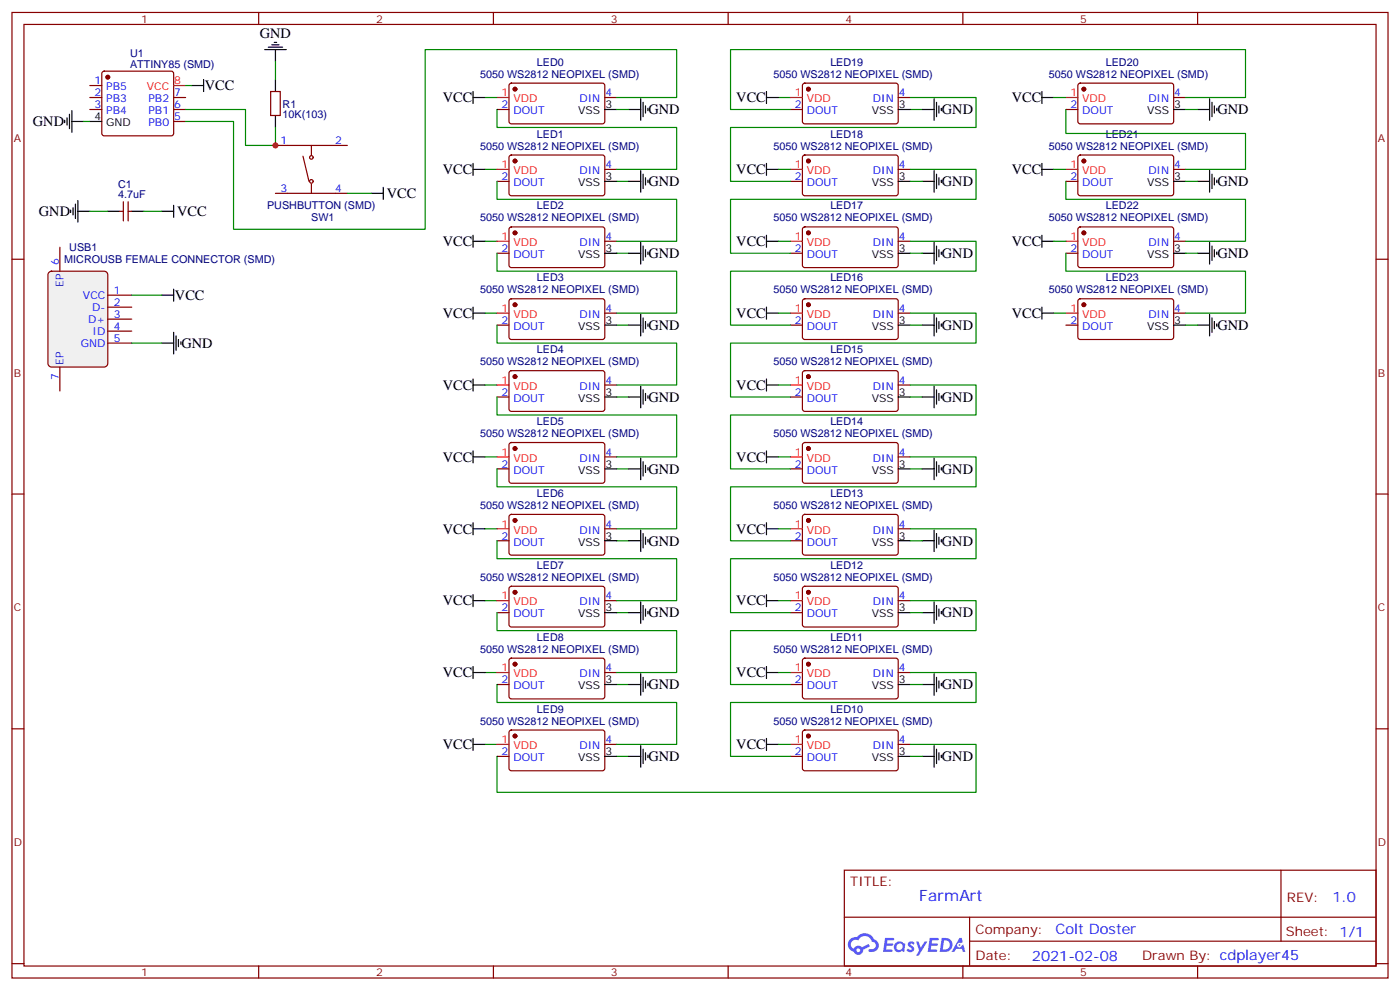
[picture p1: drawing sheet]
<svg xmlns="http://www.w3.org/2000/svg" width="412mm" height="292mm" viewBox="0 0 412 292" stroke-linecap="round" stroke-linejoin="round" font-family="sans-serif">
<g fill="none" stroke="#870000" stroke-width=".35">
<path d="M3.5 3.7h405.4v284.3h-405.4zM7.1 7.2h398.2v277.3h-398.2zM76.2 3.7v3.5M145.3 3.7v3.5M214.5 3.7v3.5M283.6 3.7v3.5M352.8 3.7v3.5M3.5 76.3h3.6M405.3 76.3h3.6M3.5 145.5h3.6M405.3 145.5h3.6M3.5 214.6h3.6"/>
<path d="M405.3 214.6h3.6M248.7 256.3h156.6v28.2h-156.6zM377.3 256.3v20.9M248.7 270.1h156.5M285.6 277.2h119.6M285.6 270.1v14.1M3.5 283.8h3.6M76.2 284.5v3.5M145.3 284.5v3.5M214.5 284.5v3.5M283.6 284.5v3.5M352.8 284.5v3.5"/>
<path d="M405.3 283.8h3.6"/>
</g>
<g fill="#5487ff">
<path d="M267.7 277.4a1.22 1.22 0 0 1 1.7 .3l-.4 .6a.47 .47 0 0 0-.3-.4 .47 .47 0 0 0-.5 .2l.1 .2a1.14 1.14 0 0 1 .8 1.7 1.14 1.14 0 0 1-1.9 0l-.2-.2 .5-.5 .7 .4a.29 .29 0 0 0 .3-.2 .29 .29 0 0 0-.2-.4 1.04 1.04 0 0 1-.6-1.7z"/>
<path d="M260.7 276.2h2.4l.3 .2-.2 .5h-1.8l-.1 .9h1.5l.3 .3-.3 .4h-1.6l-.2 1.1 1.7 .1 .2 .3-.2 .3h-2.6z"/>
<path d="M273.8 276.2h2.4l.3 .2-.1 .5h-1.8l-.2 .9h1.6l.3 .3-.4 .4h-1.6l-.1 1.1 1.7 .1 .2 .3-.2 .3h-2.6z"/>
<path d="M282.6 276.2h.7l.3 1.2-.6 .4a.69 .69 0 0 0-1 .2 .69 .69 0 0 0 .4 1 .69 .69 0 0 0 .9-.6l.5-.3 .6 2.2h-.8l-.2-.9h-1.8l-.5 .9h-.8z"/>
<path d="M269.8 277.3h.8l.6 1.8 1.1-1.8h.9l-2.6 4.2h-.8l.9-1.6z"/>
<path d="M277.4 276.2l-.6 4.1h1.3a2.11 2.11 0 0 0 2.5-2.1 2.11 2.11 0 0 0-2.5-2zM278.1 276.9a1.39 1.39 0 0 1 1.7 1.4 1.39 1.39 0 0 1-1.8 1.3h-.3z"/>
<path d="M263.7 277.8a1.54 1.54 0 0 0-.1 2.2 1.54 1.54 0 0 0 2.2 .1l.6 .2 .3-2.3-.2-.2h-.4a1.49 1.49 0 0 0-2.4 0zM264 278.8a.94 .94 0 0 1 1.8 0 .94 .94 0 0 1-1.8 0z"/>
<path d="M250.4 276.6a2.18 2.18 0 0 0 1.1 3.7 1.44 1.44 0 0 0 1.6 .9 1.44 1.44 0 0 0 1.2-1.5l2-1-.5-.7-1.9 .9a1.47 1.47 0 0 0-2.4 .5 1.39 1.39 0 0 1-.7-2 1.39 1.39 0 0 1 2-.4 2.12 2.12 0 0 1 2.2-1.3 2.12 2.12 0 0 1 1.9 1.7 1.14 1.14 0 0 1 1.1 1.4 1.14 1.14 0 0 1-1.7 .7 .43 .43 0 0 0-.5 .4 .43 .43 0 0 0 .4 .4 1.98 1.98 0 0 0 2.5-1.2 1.98 1.98 0 0 0-1.2-2.5 3.1 3.1 0 0 0-5.3-.7l-.9 .1zM252.3 279.9a.55 .55 0 0 1 1.1 0 .55 .55 0 0 1-1.1 0z"/>
<circle cx="282.6" cy="278.3" r=".26"/>
</g>
<circle cx="31.7" cy="22.7" r=".53" fill="#870000" stroke="#870000" stroke-width=".35"/>
<g fill="none" stroke="#870000" stroke-width=".35">
<path d="M26.5 25.2h3.5M26.5 28.7h3.5M26.5 32.2h3.5M30.2 21.2l.5-.2h19.7l.5 .2 .3 .5v17.6l-.3 .5-.5 .2h-19.7l-.5-.2-.2-.5v-17.6zM51.2 28.7h3.5M51.2 32.2h3.5M51.2 35.8h3.5M79.7 27h2.8v7h-2.8zM36.3 59.4v5.7M37.7 59.4v5.7M81.1 56.9h21.2M81.1 42.8h21.2"/>
<path d="M89.3 46l1.7 7.4M91.7 42.8v2.8M91.7 54.1v2.8M35.3 62.2h1M37.7 62.2h1.1"/>
<circle cx="91.7" cy="53.4" r=".53"/>
<circle cx="91.7" cy="46.4" r=".53"/>
</g>
<path d="M26.5 35.8h3.5M81.1 23.4v3.6M81.1 34v3.5M31.7 62.2h3.6M38.8 62.2h3.5" fill="none" stroke="#000" stroke-width=".35"/>
<path d="M51.2 25.2h3.5" fill="none" stroke="#f00" stroke-width=".35"/>
<path d="M14.3 80.3l.9-.4h15.5l.8 .4 .2 .6v26.1l-.4 .9-.6 .2h-15.5l-.9-.5-.2-.6v-26.1z" fill="#f0f0f0" stroke="#870000" stroke-width=".35"/>
<g fill="none" stroke="#870000" stroke-width=".35">
<path d="M146.4 32.2h3.5M150.2 24.7l.4-.2h27.1l.5 .7-.1 10.8-.7 .5-27-.1-.5-.6v-10.6zM178.2 28.7h3.5M232.8 32.2h3.6M236.6 24.7l.5-.2h27.1l.4 .7-.1 10.8-.6 .5-27.1-.1-.4-.6v-10.6zM264.6 28.7h3.5M314 32.2h3.5M317.7 24.7l.5-.2h27.1l.4 .7v10.8l-.7 .5-27.1-.1-.4-.6v-10.6zM345.7 28.7h3.5M146.4 53.4h3.5M150.2 45.9l.4-.3 27.1 .1 .5 .7-.1 10.8-.7 .4h-27l-.5-.7v-10.5zM178.2 49.9h3.5"/>
<path d="M232.8 53.4h3.6M236.6 45.9l.5-.3 27.1 .1 .4 .7-.1 10.8-.6 .4h-27.1l-.4-.7v-10.5zM264.6 49.9h3.5M314 53.4h3.5M317.7 45.9l.5-.3 27.1 .1 .4 .7v10.8l-.7 .4h-27.1l-.4-.7v-10.5zM345.7 49.9h3.5M17.6 72.8v7.1M146.4 74.6h3.5M150.2 67l.4-.2 27.1 .1 .5 .6-.1 10.9-.7 .4-27-.1-.5-.6v-10.6zM178.2 71h3.5M232.8 74.6h3.6M236.6 67l.5-.2 27.1 .1 .4 .6-.1 10.9-.6 .4-27.1-.1-.4-.6v-10.6z"/>
<path d="M264.6 71h3.5M314 74.6h3.5M317.7 67l.5-.2 27.1 .1 .4 .6v10.9l-.7 .4-27.1-.1-.4-.6v-10.6zM345.7 71h3.5M31.7 97.5h7.1M31.7 94h7.1M31.7 90.5h7.1M31.7 86.9h7.1M146.4 95.7h3.5M150.2 88.2l.4-.2h27.1l.5 .7-.1 10.8-.7 .5-27-.1-.5-.6v-10.6zM178.2 92.2h3.5M232.8 95.7h3.6"/>
<path d="M236.6 88.2l.5-.2h27.1l.4 .7-.1 10.8-.6 .5-27.1-.1-.4-.6v-10.6zM264.6 92.2h3.5M314 95.7h3.5M317.7 88.2l.5-.2h27.1l.4 .7v10.8l-.7 .5-27.1-.1-.4-.6v-10.6zM345.7 92.2h3.5M17.6 108.1v7M31.7 101h7.1M146.4 116.9h3.5M150.2 109.4l.4-.3 27.1 .1 .5 .7-.1 10.8-.7 .4h-27l-.5-.7v-10.5zM178.2 113.4h3.5M232.8 116.9h3.6M236.6 109.4l.5-.3 27.1 .1 .4 .7-.1 10.8-.6 .4h-27.1l-.4-.7v-10.5z"/>
<path d="M264.6 113.4h3.5M146.4 138.1h3.5M150.2 130.5l.4-.2 27.1 .1 .5 .6-.1 10.9-.7 .4-27-.1-.5-.6v-10.6zM178.2 134.5h3.5M232.8 138.1h3.6M236.6 130.5l.5-.2 27.1 .1 .4 .6-.1 10.9-.6 .4-27.1-.1-.4-.6v-10.6zM264.6 134.5h3.5M146.4 159.2h3.5M150.2 151.7l.4-.2h27.1l.5 .7-.1 10.8-.7 .5-27-.1-.5-.6v-10.6zM178.2 155.7h3.5M232.8 159.2h3.6M236.6 151.7l.5-.2h27.1l.4 .7-.1 10.8-.6 .5-27.1-.1-.4-.6v-10.6z"/>
<path d="M264.6 155.7h3.5M150.2 172.9l.4-.3 27.1 .1 .5 .7-.1 10.8-.7 .4h-27l-.5-.7v-10.5zM178.2 176.9h3.5M236.6 172.9l.5-.3 27.1 .1 .4 .7-.1 10.8-.6 .4h-27.1l-.4-.7v-10.5zM264.6 176.9h3.5M146.4 180.4h3.5M150.2 194l.4-.2 27.1 .1 .5 .6-.1 10.9-.7 .4-27-.1-.5-.6v-10.6zM178.2 198h3.5M232.8 180.4h3.6M236.6 194l.5-.2 27.1 .1 .4 .6-.1 10.9-.6 .4-27.1-.1-.4-.6v-10.6zM264.6 198h3.5M146.4 201.6h3.5"/>
<path d="M150.2 215.2l.4-.2h27.1l.5 .7-.1 10.8-.7 .5-27-.1-.5-.6v-10.6zM178.2 219.2h3.5M232.8 201.6h3.6M236.6 215.2l.5-.2h27.1l.4 .7-.1 10.8-.6 .5-27.1-.1-.4-.6v-10.6zM264.6 219.2h3.5M146.4 222.7h3.5M232.8 222.7h3.6"/>
</g>
<g fill="#870000" stroke="#870000" stroke-width=".35">
<circle cx="151.7" cy="26.2" r=".53"/>
<circle cx="151.7" cy="47.4" r=".53"/>
<circle cx="151.7" cy="68.6" r=".53"/>
<circle cx="151.7" cy="89.7" r=".53"/>
<circle cx="151.7" cy="110.9" r=".53"/>
<circle cx="151.7" cy="132.1" r=".53"/>
<circle cx="151.7" cy="153.2" r=".53"/>
<circle cx="151.7" cy="174.4" r=".53"/>
<circle cx="151.7" cy="195.6" r=".53"/>
<circle cx="151.7" cy="216.7" r=".53"/>
<circle cx="238.1" cy="216.7" r=".53"/>
<circle cx="238.1" cy="195.6" r=".53"/>
<circle cx="238.1" cy="174.4" r=".53"/>
<circle cx="238.1" cy="153.2" r=".53"/>
<circle cx="238.1" cy="132.1" r=".53"/>
<circle cx="238.1" cy="110.9" r=".53"/>
<circle cx="238.1" cy="89.7" r=".53"/>
<circle cx="238.1" cy="68.6" r=".53"/>
<circle cx="238.1" cy="47.4" r=".53"/>
<circle cx="238.1" cy="26.2" r=".53"/>
<circle cx="319.3" cy="26.2" r=".53"/>
<circle cx="319.3" cy="47.4" r=".53"/>
<circle cx="319.3" cy="68.6" r=".53"/>
<circle cx="319.3" cy="89.7" r=".53"/>
</g>
<g fill="none" stroke="#f00" stroke-width=".35">
<path d="M146.4 28.7h3.5M232.8 28.7h3.6M314 28.7h3.5M146.4 49.9h3.5M232.8 49.9h3.6M314 49.9h3.5M146.4 71h3.5M232.8 71h3.6M314 71h3.5M146.4 92.2h3.5M232.8 92.2h3.6M314 92.2h3.5"/>
<path d="M146.4 113.4h3.5M232.8 113.4h3.6M146.4 134.5h3.5M232.8 134.5h3.6M146.4 155.7h3.5M232.8 155.7h3.6M146.4 176.9h3.5M232.8 176.9h3.6M146.4 198h3.5M232.8 198h3.6M146.4 219.2h3.5M232.8 219.2h3.6"/>
</g>
<g fill="none" stroke="#000" stroke-width=".35">
<path d="M78 14.6h6.3M79 13.9h4.3M80.1 13.2h2.1M80.8 12.5h.7M81.1 14.6v3.5M19 35.4v.7M19.8 34.7v2.1M20.5 33.7v4.2M21.2 35.8h3.5M21.2 32.6v6.3M56.4 25.2h3.6M60 23.4v3.6"/>
<path d="M139.3 28.7h3.6M139.3 27v3.5M178.2 32.2h3.5M185.2 32.2h3.5M188.7 29.1v6.3M189.4 30.1v4.3M190.1 31.2v2.1M190.9 31.9v.7M225.8 28.7h3.5M225.8 27v3.5M264.6 32.2h3.5M271.6 32.2h3.6"/>
<path d="M275.2 29.1v6.3M275.9 30.1v4.3M276.6 31.2v2.1M277.3 31.9v.7M306.9 28.7h3.5M306.9 27v3.5M345.7 32.2h3.5M352.8 32.2h3.5M356.3 29.1v6.3M357 30.1v4.3M357.7 31.2v2.1M358.4 31.9v.7"/>
<path d="M22.9 59.1v6.3M109.4 56.9h3.5M112.9 55.2v3.5M139.3 48.1v3.5M139.3 49.9h3.6M178.2 53.4h3.5M185.2 53.4h3.5M188.7 50.2v6.4M189.4 51.3v4.2M190.1 52.4v2.1M190.9 53.1v.7M225.8 49.9h3.5"/>
<path d="M225.8 48.1v3.5M264.6 53.4h3.5M271.6 53.4h3.6M275.2 50.2v6.4M275.9 51.3v4.2M276.6 52.4v2.1M277.3 53.1v.7M306.9 49.9h3.5M306.9 48.1v3.5M345.7 53.4h3.5M352.8 53.4h3.5M356.3 50.2v6.4"/>
<path d="M357 51.3v4.2M357.7 52.4v2.1M358.4 53.1v.7M20.8 61.9v.7M21.5 61.2v2.1M22.2 60.1v4.2M22.9 62.2h3.6M47.6 62.2h3.6M51.2 60.5v3.5M139.3 69.3v3.5M139.3 71h3.6M178.2 74.6h3.5"/>
<path d="M185.2 74.6h3.5M188.7 71.4v6.4M189.4 72.5v4.2M190.1 73.5v2.1M190.9 74.2v.7M225.8 71h3.5M225.8 69.3v3.5M264.6 74.6h3.5M271.6 74.6h3.6M275.2 71.4v6.4M275.9 72.5v4.2M276.6 73.5v2.1"/>
<path d="M277.3 74.2v.7M306.9 71h3.5M306.9 69.3v3.5M345.7 74.6h3.5M352.8 74.6h3.5M356.3 71.4v6.4M357 72.5v4.2M357.7 73.5v2.1M358.4 74.2v.7M47.6 86.9h3.6M51.2 85.2v3.5M51.2 97.9v6.3"/>
<path d="M51.9 98.9v4.3M52.6 100v2.1M139.3 90.5v3.5M139.3 92.2h3.6M178.2 95.7h3.5M185.2 95.7h3.5M188.7 92.6v6.3M189.4 93.6v4.3M190.1 94.7v2.1M190.9 95.4v.7M225.8 92.2h3.5M225.8 90.5v3.5"/>
<path d="M264.6 95.7h3.5M271.6 95.7h3.6M275.2 92.6v6.3M275.9 93.6v4.3M276.6 94.7v2.1M277.3 95.4v.7M306.9 92.2h3.5M306.9 90.5v3.5M345.7 95.7h3.5M352.8 95.7h3.5M356.3 92.6v6.3M357 93.6v4.3"/>
<path d="M357.7 94.7v2.1M358.4 95.4v.7M47.6 101h3.6M53.3 100.7v.7M139.3 111.6v3.5M139.3 113.4h3.6M178.2 116.9h3.5M185.2 116.9h3.5M188.7 113.7v6.4M189.4 114.8v4.2M190.1 115.9v2.1M190.9 116.6v.7"/>
<path d="M225.8 113.4h3.5M225.8 111.6v3.5M264.6 116.9h3.5M271.6 116.9h3.6M275.2 113.7v6.4M275.9 114.8v4.2M276.6 115.9v2.1M277.3 116.6v.7M139.3 132.8v3.5M139.3 134.5h3.6M178.2 138.1h3.5M185.2 138.1h3.5"/>
<path d="M188.7 134.9v6.4M189.4 136v4.2M190.1 137v2.1M190.9 137.7v.7M225.8 134.5h3.5M225.8 132.8v3.5M264.6 138.1h3.5M271.6 138.1h3.6M275.2 134.9v6.4M275.9 136v4.2M276.6 137v2.1M277.3 137.7v.7"/>
<path d="M139.3 154v3.5M139.3 155.7h3.6M178.2 159.2h3.5M185.2 159.2h3.5M188.7 156.1v6.3M189.4 157.1v4.3M190.1 158.2v2.1M190.9 158.9v.7M225.8 155.7h3.5M225.8 154v3.5M264.6 159.2h3.5M271.6 159.2h3.6"/>
<path d="M275.2 156.1v6.3M275.9 157.1v4.3M276.6 158.2v2.1M277.3 158.9v.7M139.3 175.1v3.5M139.3 176.9h3.6M188.7 177.2v6.4M189.4 178.3v4.2M190.1 179.4v2.1M225.8 176.9h3.5M225.8 175.1v3.5M275.2 177.2v6.4"/>
<path d="M275.9 178.3v4.2M276.6 179.4v2.1M139.3 196.3v3.5M139.3 198h3.6M178.2 180.4h3.5M185.2 180.4h3.5M188.7 198.4v6.4M189.4 199.5v4.2M190.9 180.1v.7M225.8 198h3.5M225.8 196.3v3.5M264.6 180.4h3.5"/>
<path d="M271.6 180.4h3.6M275.2 198.4v6.4M275.9 199.5v4.2M277.3 180.1v.7M139.3 217.5v3.5M139.3 219.2h3.6M178.2 201.6h3.5M185.2 201.6h3.5M188.7 219.6v6.3M190.1 200.5v2.1M190.9 201.2v.7M225.8 219.2h3.5"/>
<path d="M225.8 217.5v3.5M264.6 201.6h3.5M271.6 201.6h3.6M275.2 219.6v6.3M276.6 200.5v2.1M277.3 201.2v.7M178.2 222.7h3.5M185.2 222.7h3.5M189.4 220.6v4.3M190.1 221.7v2.1M190.9 222.4v.7M264.6 222.7h3.5"/>
<path d="M271.6 222.7h3.6M275.9 220.6v4.3M276.6 221.7v2.1M277.3 222.4v.7"/>
</g>
<g fill="none" stroke="#008700" stroke-width=".35">
<path d="M81.1 18.1v5.3M24.7 35.8h1.8M54.7 32.2h17.6v10.6h8.8v-5.3M54.7 25.2h1.7M142.9 28.7h3.5M146.4 32.2v5.3h52.9v12.4h-17.6M181.7 28.7h17.6v-14.1h-74.1v52.9h-56.4v-31.7h-14.1M181.7 32.2h3.5M229.3 28.7h3.5M268.1 28.7h19.4v8.8h-72.3v15.9h17.6M268.1 32.2h3.5M310.4 28.7h3.6"/>
<path d="M314 32.2v7.1h52.9v10.6h-17.7M349.2 28.7h17.7v-14.1h-151.7v17.6h17.6M349.2 32.2h3.6M102.3 56.9h7.1M142.9 49.9h3.5M146.4 53.4v5.3h52.9v12.3h-17.6M181.7 53.4h3.5M229.3 49.9h3.5M268.1 49.9h19.4v8.8h-72.3v15.9h17.6M268.1 53.4h3.5M310.4 49.9h3.6M314 53.4v5.3h52.9v12.3h-17.7"/>
<path d="M349.2 53.4h3.6M26.5 62.2h5.2M42.3 62.2h5.3M142.9 71h3.5M146.4 74.6v5.3h52.9v12.3h-17.6M181.7 74.6h3.5M229.3 71h3.5M268.1 71h19.4v8.9h-72.3v15.8h17.6M268.1 74.6h3.5M310.4 71h3.6M314 74.6v5.3h52.9v12.3h-17.7M349.2 74.6h3.6"/>
<path d="M38.8 86.9h8.8M142.9 92.2h3.5M146.4 95.7v5.3h52.9v12.4h-17.6M181.7 95.7h3.5M229.3 92.2h3.5M268.1 92.2h19.4v8.8h-72.3v15.9h17.6M268.1 95.7h3.5M310.4 92.2h3.6M349.2 95.7h3.6M38.8 101h8.8M142.9 113.4h3.5M146.4 116.9v5.3h52.9v12.3h-17.6"/>
<path d="M181.7 116.9h3.5M229.3 113.4h3.5M268.1 113.4h19.4v8.8h-72.3v15.9h17.6M268.1 116.9h3.5M142.9 134.5h3.5M146.4 138.1v5.3h52.9v12.3h-17.6M181.7 138.1h3.5M229.3 134.5h3.5M268.1 134.5h19.4v8.9h-72.3v15.8h17.6M268.1 138.1h3.5M142.9 155.7h3.5M146.4 159.2v5.3h52.9v12.4h-17.6"/>
<path d="M181.7 159.2h3.5M229.3 155.7h3.5M268.1 155.7h19.4v8.8h-72.3v15.9h17.6M268.1 159.2h3.5M142.9 176.9h3.5M229.3 176.9h3.5M268.1 176.9h19.4v8.8h-72.3v15.9h17.6M142.9 198h3.5M146.4 180.4v5.3h52.9v12.3h-17.6M181.7 180.4h3.5M229.3 198h3.5M268.1 198h19.4v8.9h-72.3v15.8h17.6"/>
<path d="M268.1 180.4h3.5M142.9 219.2h3.5M146.4 201.6v5.3h52.9v12.3h-17.6M181.7 201.6h3.5M229.3 219.2h3.5M268.1 219.2h19.4v14.1h-141.1v-10.6M268.1 201.6h3.5M181.7 222.7h3.5M268.1 222.7h3.5"/>
</g>
<circle cx="81.1" cy="42.8" r=".88" fill="#c00"/>
<text font-size="4.6" fill="#00f" x="270.8" y="265.3">FarmArt</text>
<g font-size="4.2">
<text x="76.6" y="11.3">GND</text>
<text x="60.4" y="26.6">VCC</text>
<text x="130.5" y="30.1">VCC</text>
<text x="191" y="33.7">GND</text>
<text x="216.9" y="30.1">VCC</text>
<text x="277.5" y="33.7">GND</text>
<text x="298" y="30.1">VCC</text>
<text x="358.6" y="33.7">GND</text>
<text x="9.7" y="37.2">GND</text>
<text x="130.5" y="51.3">VCC</text>
<text x="216.9" y="51.3">VCC</text>
<text x="298" y="51.3">VCC</text>
<text x="114" y="58.3">VCC</text>
<text x="191" y="54.8">GND</text>
<text x="277.5" y="54.8">GND</text>
<text x="358.6" y="54.8">GND</text>
<text x="11.5" y="63.6">GND</text>
<text x="52.2" y="63.6">VCC</text>
<text x="130.5" y="72.5">VCC</text>
<text x="191" y="76">GND</text>
<text x="216.9" y="72.5">VCC</text>
<text x="277.5" y="76">GND</text>
<text x="298" y="72.5">VCC</text>
<text x="358.6" y="76">GND</text>
<text x="51.5" y="88.3">VCC</text>
<text x="130.5" y="93.6">VCC</text>
<text x="216.9" y="93.6">VCC</text>
<text x="298" y="93.6">VCC</text>
<text x="191" y="97.2">GND</text>
<text x="277.5" y="97.2">GND</text>
<text x="358.6" y="97.2">GND</text>
<text x="53.4" y="102.4">GND</text>
<text x="130.5" y="114.8">VCC</text>
<text x="191" y="118.3">GND</text>
<text x="216.9" y="114.8">VCC</text>
<text x="277.5" y="118.3">GND</text>
<text x="130.5" y="136">VCC</text>
<text x="216.9" y="136">VCC</text>
<text x="191" y="139.5">GND</text>
<text x="277.5" y="139.5">GND</text>
<text x="130.5" y="157.1">VCC</text>
<text x="191" y="160.7">GND</text>
<text x="216.9" y="157.1">VCC</text>
<text x="277.5" y="160.7">GND</text>
<text x="130.5" y="178.3">VCC</text>
<text x="216.9" y="178.3">VCC</text>
<text x="191" y="181.8">GND</text>
<text x="277.5" y="181.8">GND</text>
<text x="130.5" y="199.5">VCC</text>
<text x="191" y="203">GND</text>
<text x="216.9" y="199.5">VCC</text>
<text x="277.5" y="203">GND</text>
<text x="130.5" y="220.6">VCC</text>
<text x="216.9" y="220.6">VCC</text>
<text x="191" y="224.2">GND</text>
<text x="277.5" y="224.2">GND</text>
</g>
<g font-size="4.2" fill="#00f">
<text x="392.5" y="265.5">1.0</text>
<text x="310.9" y="275.1">Colt Doster</text>
<text x="304" y="282.9">2021-02-08</text>
</g>
<g font-size="3.9" fill="#800">
<text x="250.5" y="260.8">TITLE:</text>
<text x="379.1" y="265.5">REV:</text>
<text x="287.4" y="275">Company:</text>
<text x="378.7" y="275.7">Sheet: 1/1</text>
<text x="287.4" y="282.7">Date:</text>
<text x="336.4" y="282.8">Drawn By: cdplayer45</text>
</g>
<g font-size="3.2" fill="#800">
<text x="41.6" y="6.7">1</text>
<text x="110.8" y="6.7">2</text>
<text x="179.9" y="6.7">3</text>
<text x="249.1" y="6.7">4</text>
<text x="318.2" y="6.7">5</text>
<text x="4.1" y="41.8">A</text>
<text x="405.9" y="41.8">A</text>
<text x="4.1" y="110.9">B</text>
<text x="405.9" y="110.9">B</text>
<text x="4.1" y="180.1">C</text>
<text x="405.9" y="180.1">C</text>
<text x="4.1" y="249.2">D</text>
<text x="405.9" y="249.2">D</text>
<text x="41.6" y="287.5">1</text>
<text x="110.8" y="287.5">2</text>
<text x="179.9" y="287.5">3</text>
<text x="249.1" y="287.5">4</text>
<text x="318.2" y="287.5">5</text>
</g>
<g font-size="3.2" fill="#000080">
<text x="38.3" y="16.9">U1</text>
<text x="38.3" y="19.9">ATTINY85 (SMD)</text>
<text x="141.4" y="22.9">5050 WS2812 NEOPIXEL (SMD)</text>
<text x="158.2" y="19.3">LED0</text>
<text x="227.8" y="22.9">5050 WS2812 NEOPIXEL (SMD)</text>
<text x="244.6" y="19.3">LED19</text>
<text x="309" y="22.9">5050 WS2812 NEOPIXEL (SMD)</text>
<text x="325.7" y="19.3">LED20</text>
<text x="83.3" y="34.8">10K(103)</text>
<text x="83.3" y="31.7">R1</text>
<text x="158.2" y="40.5">LED1</text>
<text x="244.6" y="40.5">LED18</text>
<text x="325.7" y="40.5">LED21</text>
<text x="141.4" y="44">5050 WS2812 NEOPIXEL (SMD)</text>
<text x="227.8" y="44">5050 WS2812 NEOPIXEL (SMD)</text>
<text x="309" y="44">5050 WS2812 NEOPIXEL (SMD)</text>
<text x="34.8" y="58.3">4.7uF</text>
<text x="34.8" y="55.4">C1</text>
<text x="78.7" y="61.7">PUSHBUTTON (SMD)</text>
<text x="91.7" y="65.2">SW1</text>
<text x="141.4" y="65.2">5050 WS2812 NEOPIXEL (SMD)</text>
<text x="158.2" y="61.7">LED2</text>
<text x="227.8" y="65.2">5050 WS2812 NEOPIXEL (SMD)</text>
<text x="244.6" y="61.7">LED17</text>
<text x="309" y="65.2">5050 WS2812 NEOPIXEL (SMD)</text>
<text x="325.7" y="61.7">LED22</text>
<text x="18.9" y="77.6">MICROUSB FEMALE CONNECTOR (SMD)</text>
<text x="20.4" y="74">USB1</text>
<text x="158.2" y="82.8">LED3</text>
<text x="244.6" y="82.8">LED16</text>
<text x="325.7" y="82.8">LED23</text>
<text x="141.4" y="86.4">5050 WS2812 NEOPIXEL (SMD)</text>
<text x="227.8" y="86.4">5050 WS2812 NEOPIXEL (SMD)</text>
<text x="309" y="86.4">5050 WS2812 NEOPIXEL (SMD)</text>
<text x="141.4" y="107.5">5050 WS2812 NEOPIXEL (SMD)</text>
<text x="158.2" y="104">LED4</text>
<text x="227.8" y="107.5">5050 WS2812 NEOPIXEL (SMD)</text>
<text x="244.6" y="104">LED15</text>
<text x="158.2" y="125.2">LED5</text>
<text x="244.6" y="125.2">LED14</text>
<text x="141.4" y="128.7">5050 WS2812 NEOPIXEL (SMD)</text>
<text x="227.8" y="128.7">5050 WS2812 NEOPIXEL (SMD)</text>
<text x="141.4" y="149.9">5050 WS2812 NEOPIXEL (SMD)</text>
<text x="158.2" y="146.3">LED6</text>
<text x="227.8" y="149.9">5050 WS2812 NEOPIXEL (SMD)</text>
<text x="244.6" y="146.3">LED13</text>
<text x="158.2" y="167.5">LED7</text>
<text x="244.6" y="167.5">LED12</text>
<text x="141.4" y="171">5050 WS2812 NEOPIXEL (SMD)</text>
<text x="227.8" y="171">5050 WS2812 NEOPIXEL (SMD)</text>
<text x="158.2" y="188.7">LED8</text>
<text x="244.6" y="188.7">LED11</text>
<text x="141.4" y="192.2">5050 WS2812 NEOPIXEL (SMD)</text>
<text x="227.8" y="192.2">5050 WS2812 NEOPIXEL (SMD)</text>
<text x="158.2" y="209.8">LED9</text>
<text x="244.6" y="209.8">LED10</text>
<text x="141.4" y="213.4">5050 WS2812 NEOPIXEL (SMD)</text>
<text x="227.8" y="213.4">5050 WS2812 NEOPIXEL (SMD)</text>
</g>
<g font-size="3.2" fill="#00f">
<text x="27.8" y="24.8">1</text>
<text x="27.8" y="28.4">2</text>
<text x="31.3" y="26.6">PB5</text>
<text x="51.3" y="28.4">7</text>
<text x="178.3" y="28.4">4</text>
<text x="264.8" y="28.4">4</text>
<text x="345.9" y="28.4">4</text>
<text x="27.8" y="31.9">3</text>
<text x="31.3" y="30.1">PB3</text>
<text x="31.3" y="33.7">PB4</text>
<text x="43.7" y="33.7">PB1</text>
<text x="43.7" y="30.1">PB2</text>
<text x="51.3" y="35.4">5</text>
<text x="51.3" y="31.9">6</text>
<text x="147.7" y="31.9">2</text>
<text x="151.2" y="33.7">DOUT</text>
<text x="170.7" y="30.1">DIN</text>
<text x="234.2" y="31.9">2</text>
<text x="237.7" y="33.7">DOUT</text>
<text x="257.1" y="30.1">DIN</text>
<text x="315.3" y="31.9">2</text>
<text x="318.8" y="33.7">DOUT</text>
<text x="338.3" y="30.1">DIN</text>
<text x="43.7" y="37.2">PB0</text>
<text x="82.6" y="42.5">1</text>
<text x="98.8" y="42.5">2</text>
<text x="147.7" y="53.1">2</text>
<text x="170.7" y="51.3">DIN</text>
<text x="178.3" y="49.5">4</text>
<text x="234.2" y="53.1">2</text>
<text x="257.1" y="51.3">DIN</text>
<text x="264.8" y="49.5">4</text>
<text x="315.3" y="53.1">2</text>
<text x="338.3" y="51.3">DIN</text>
<text x="345.9" y="49.5">4</text>
<text x="82.6" y="56.6">3</text>
<text x="98.8" y="56.6">4</text>
<text x="151.2" y="54.8">DOUT</text>
<text x="237.7" y="54.8">DOUT</text>
<text x="318.8" y="54.8">DOUT</text>
<text x="178.3" y="70.7">4</text>
<text x="264.8" y="70.7">4</text>
<text x="345.9" y="70.7">4</text>
<text x="147.7" y="74.2">2</text>
<text x="151.2" y="76">DOUT</text>
<text x="170.7" y="72.5">DIN</text>
<text x="234.2" y="74.2">2</text>
<text x="237.7" y="76">DOUT</text>
<text x="257.1" y="72.5">DIN</text>
<text x="315.3" y="74.2">2</text>
<text x="318.8" y="76">DOUT</text>
<text x="338.3" y="72.5">DIN</text>
<text x="17.3" y="78.1" transform="rotate(-90 17.3 78.1)">6</text>
<text x="18.7" y="84.5" transform="rotate(-90 18.7 84.5)">EP</text>
<text x="24.4" y="88">VCC</text>
<text x="33.5" y="86.6">1</text>
<text x="26" y="95">D+</text>
<text x="27.2" y="91.5">D-</text>
<text x="33.5" y="93.6">3</text>
<text x="33.5" y="90.1">2</text>
<text x="147.7" y="95.4">2</text>
<text x="170.7" y="93.6">DIN</text>
<text x="178.3" y="91.9">4</text>
<text x="234.2" y="95.4">2</text>
<text x="257.1" y="93.6">DIN</text>
<text x="264.8" y="91.9">4</text>
<text x="315.3" y="95.4">2</text>
<text x="338.3" y="93.6">DIN</text>
<text x="345.9" y="91.9">4</text>
<text x="27.3" y="98.6">ID</text>
<text x="33.5" y="100.7">5</text>
<text x="33.5" y="97.2">4</text>
<text x="151.2" y="97.2">DOUT</text>
<text x="237.7" y="97.2">DOUT</text>
<text x="318.8" y="97.2">DOUT</text>
<text x="18.7" y="107.4" transform="rotate(-90 18.7 107.4)">EP</text>
<text x="23.8" y="102.1">GND</text>
<text x="17.3" y="111.9" transform="rotate(-90 17.3 111.9)">7</text>
<text x="178.3" y="113">4</text>
<text x="264.8" y="113">4</text>
<text x="147.7" y="116.6">2</text>
<text x="151.2" y="118.3">DOUT</text>
<text x="170.7" y="114.8">DIN</text>
<text x="234.2" y="116.6">2</text>
<text x="237.7" y="118.3">DOUT</text>
<text x="257.1" y="114.8">DIN</text>
<text x="147.7" y="137.7">2</text>
<text x="170.7" y="136">DIN</text>
<text x="178.3" y="134.2">4</text>
<text x="234.2" y="137.7">2</text>
<text x="257.1" y="136">DIN</text>
<text x="264.8" y="134.2">4</text>
<text x="151.2" y="139.5">DOUT</text>
<text x="237.7" y="139.5">DOUT</text>
<text x="178.3" y="155.4">4</text>
<text x="264.8" y="155.4">4</text>
<text x="147.7" y="158.9">2</text>
<text x="151.2" y="160.7">DOUT</text>
<text x="170.7" y="157.1">DIN</text>
<text x="234.2" y="158.9">2</text>
<text x="237.7" y="160.7">DOUT</text>
<text x="257.1" y="157.1">DIN</text>
<text x="170.7" y="178.3">DIN</text>
<text x="178.3" y="176.5">4</text>
<text x="257.1" y="178.3">DIN</text>
<text x="264.8" y="176.5">4</text>
<text x="147.7" y="180.1">2</text>
<text x="151.2" y="181.8">DOUT</text>
<text x="234.2" y="180.1">2</text>
<text x="237.7" y="181.8">DOUT</text>
<text x="178.3" y="197.7">4</text>
<text x="264.8" y="197.7">4</text>
<text x="147.7" y="201.2">2</text>
<text x="151.2" y="203">DOUT</text>
<text x="170.7" y="199.5">DIN</text>
<text x="234.2" y="201.2">2</text>
<text x="237.7" y="203">DOUT</text>
<text x="257.1" y="199.5">DIN</text>
<text x="170.7" y="220.6">DIN</text>
<text x="178.3" y="218.9">4</text>
<text x="257.1" y="220.6">DIN</text>
<text x="264.8" y="218.9">4</text>
<text x="147.7" y="222.4">2</text>
<text x="151.2" y="224.2">DOUT</text>
<text x="234.2" y="222.4">2</text>
<text x="237.7" y="224.2">DOUT</text>
</g>
<g font-size="3.2" fill="#f00">
<text x="43.2" y="26.6">VCC</text>
<text x="51.3" y="24.8">8</text>
<text x="147.7" y="28.4">1</text>
<text x="234.2" y="28.4">1</text>
<text x="315.3" y="28.4">1</text>
<text x="151.2" y="30.1">VDD</text>
<text x="237.7" y="30.1">VDD</text>
<text x="318.8" y="30.1">VDD</text>
<text x="147.7" y="49.5">1</text>
<text x="151.2" y="51.3">VDD</text>
<text x="234.2" y="49.5">1</text>
<text x="237.7" y="51.3">VDD</text>
<text x="315.3" y="49.5">1</text>
<text x="318.8" y="51.3">VDD</text>
<text x="147.7" y="70.7">1</text>
<text x="234.2" y="70.7">1</text>
<text x="315.3" y="70.7">1</text>
<text x="151.2" y="72.5">VDD</text>
<text x="237.7" y="72.5">VDD</text>
<text x="318.8" y="72.5">VDD</text>
<text x="147.7" y="91.9">1</text>
<text x="151.2" y="93.6">VDD</text>
<text x="234.2" y="91.9">1</text>
<text x="237.7" y="93.6">VDD</text>
<text x="315.3" y="91.9">1</text>
<text x="318.8" y="93.6">VDD</text>
<text x="147.7" y="113">1</text>
<text x="234.2" y="113">1</text>
<text x="151.2" y="114.8">VDD</text>
<text x="237.7" y="114.8">VDD</text>
<text x="147.7" y="134.2">1</text>
<text x="151.2" y="136">VDD</text>
<text x="234.2" y="134.2">1</text>
<text x="237.7" y="136">VDD</text>
<text x="147.7" y="155.4">1</text>
<text x="234.2" y="155.4">1</text>
<text x="151.2" y="157.1">VDD</text>
<text x="237.7" y="157.1">VDD</text>
<text x="147.7" y="176.5">1</text>
<text x="151.2" y="178.3">VDD</text>
<text x="234.2" y="176.5">1</text>
<text x="237.7" y="178.3">VDD</text>
<text x="147.7" y="197.7">1</text>
<text x="234.2" y="197.7">1</text>
<text x="151.2" y="199.5">VDD</text>
<text x="237.7" y="199.5">VDD</text>
<text x="147.7" y="218.9">1</text>
<text x="151.2" y="220.6">VDD</text>
<text x="234.2" y="218.9">1</text>
<text x="237.7" y="220.6">VDD</text>
</g>
<g font-size="3.2">
<text x="27.8" y="35.4">4</text>
<text x="170.3" y="33.7">VSS</text>
<text x="178.3" y="31.9">3</text>
<text x="256.8" y="33.7">VSS</text>
<text x="264.8" y="31.9">3</text>
<text x="337.9" y="33.7">VSS</text>
<text x="345.9" y="31.9">3</text>
<text x="31.3" y="37.2">GND</text>
<text x="178.3" y="53.1">3</text>
<text x="264.8" y="53.1">3</text>
<text x="345.9" y="53.1">3</text>
<text x="170.3" y="54.8">VSS</text>
<text x="256.8" y="54.8">VSS</text>
<text x="337.9" y="54.8">VSS</text>
<text x="170.3" y="76">VSS</text>
<text x="178.3" y="74.2">3</text>
<text x="256.8" y="76">VSS</text>
<text x="264.8" y="74.2">3</text>
<text x="337.9" y="76">VSS</text>
<text x="345.9" y="74.2">3</text>
<text x="178.3" y="95.4">3</text>
<text x="264.8" y="95.4">3</text>
<text x="345.9" y="95.4">3</text>
<text x="170.3" y="97.2">VSS</text>
<text x="256.8" y="97.2">VSS</text>
<text x="337.9" y="97.2">VSS</text>
<text x="170.3" y="118.3">VSS</text>
<text x="178.3" y="116.6">3</text>
<text x="256.8" y="118.3">VSS</text>
<text x="264.8" y="116.6">3</text>
<text x="178.3" y="137.7">3</text>
<text x="264.8" y="137.7">3</text>
<text x="170.3" y="139.5">VSS</text>
<text x="256.8" y="139.5">VSS</text>
<text x="170.3" y="160.7">VSS</text>
<text x="178.3" y="158.9">3</text>
<text x="256.8" y="160.7">VSS</text>
<text x="264.8" y="158.9">3</text>
<text x="170.3" y="181.8">VSS</text>
<text x="178.3" y="180.1">3</text>
<text x="256.8" y="181.8">VSS</text>
<text x="264.8" y="180.1">3</text>
<text x="170.3" y="203">VSS</text>
<text x="178.3" y="201.2">3</text>
<text x="256.8" y="203">VSS</text>
<text x="264.8" y="201.2">3</text>
<text x="170.3" y="224.2">VSS</text>
<text x="178.3" y="222.4">3</text>
<text x="256.8" y="224.2">VSS</text>
<text x="264.8" y="222.4">3</text>
</g>
</svg>
